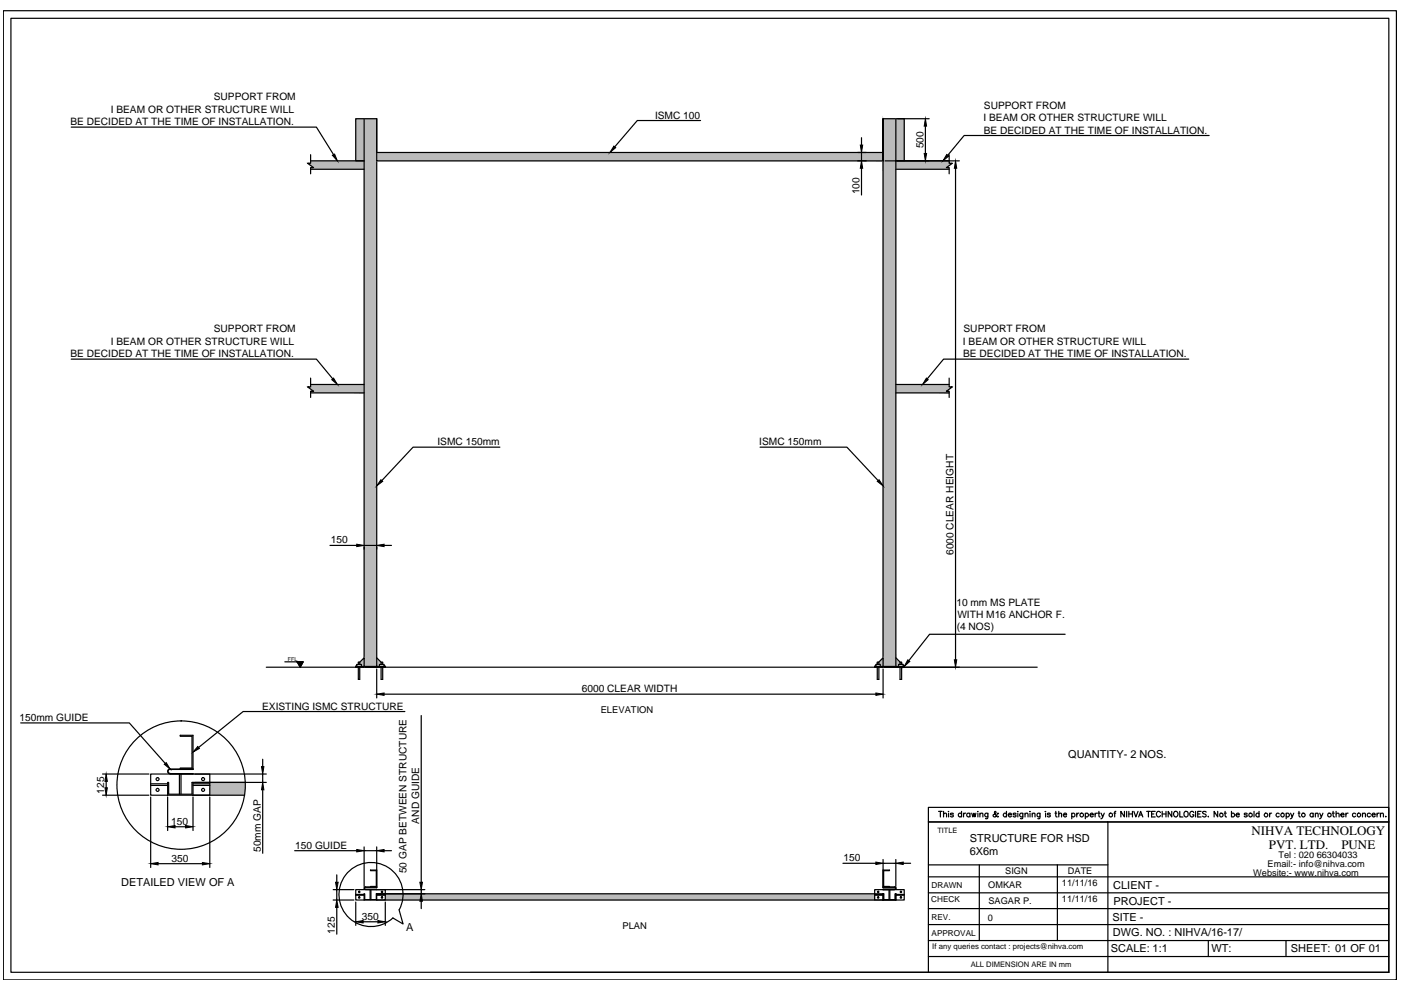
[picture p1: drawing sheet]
<svg xmlns="http://www.w3.org/2000/svg" width="297mm" height="210mm" viewBox="0 0 297 210" stroke-linecap="round" stroke-linejoin="round" font-family="sans-serif">
<!-- layer: 0 -->
<g fill="#bababa" stroke="#bababa" stroke-width=".21">
<path d="M79.9 139.5l.9 .9h-.9z"/>
<path d="M81.4 141l.3 .3h-.3z"/>
<path d="M189.9 139.5l.9 .9h-.9z"/>
<path d="M191.2 140.7l.1 .2z"/>
<path d="M191.5 141l.2 .3h-.2z"/>
<path d="M77.2 139.5v.9h-.9z"/>
<path d="M75.6 141v.3h-.2z"/>
<path d="M187.2 139.5v.9h-.9z"/>
<path d="M185.9 140.9l.1-.2z"/>
<path d="M185.4 141.3l.3-.3v.3z"/>
<path d="M77.2 25.2v116.1h2.7zM77.2 25.2h2.7v116.1z"/>
<path d="M65.9 34.1v.5h11.3zM65.9 34.1h11.3v.5z"/>
<path d="M65.2 34.6l1.3 .9h10.7zM65.2 34.6h12v.9z"/>
<path d="M65.9 35.5v.4h11.3zM65.9 35.5h11.3v.4z"/>
<path d="M65.9 81.5v.5h11.3zM65.9 81.5h11.3v.5z"/>
<path d="M65.2 82l1.3 1h10.7zM65.2 82h12v1z"/>
<path d="M65.9 83v.3h11.3zM65.9 83h11.3v.3z"/>
<path d="M75.4 25.2v8.9h1.8zM75.4 25.2h1.8v8.9z"/>
<path d="M79.9 140.4v.5h.9zM79.9 140.4h.9v.5z"/>
<path d="M79.9 140.9v.4h.6zM79.9 140.9h.6v.4z"/>
<path d="M79.9 32.3v1.8h107.3zM79.9 32.3h107.3v1.8z"/>
<path d="M187.2 25.2v8.9h2.7zM187.2 25.2h2.7v8.9z"/>
<path d="M187.2 34.1v107.2h2.7zM187.2 34.1h2.7v107.2z"/>
<path d="M189.9 81.5v.5h11.3zM189.9 81.5h11.3v.5z"/>
<path d="M189.9 82v1h10.7zM189.9 82h12l-1.3 1z"/>
<path d="M189.9 83v.3h11.3zM189.9 83h11.3v.3z"/>
<path d="M189.9 34.1v.5h11.3zM189.9 34.1h11.3v.5z"/>
<path d="M189.9 34.6v.9h10.7zM189.9 34.6h12l-1.3 .9z"/>
<path d="M189.9 35.5v.4h11.3zM189.9 35.5h11.3v.4z"/>
<path d="M189.9 140.4v.5h.9zM189.9 140.4h.9v.5z"/>
<path d="M189.9 140.9v.4h.6zM189.9 140.9h.6v.4z"/>
<path d="M189.9 25.2v8.9h1.8zM189.9 25.2h1.8v8.9z"/>
<path d="M81.7 189.5v1.3h103.7zM81.7 189.5h103.7v1.3z"/>
<path d="M76.3 140.4v.5h.9zM76.3 140.4h.9v.5z"/>
<path d="M76.6 140.9v.4h.6zM76.6 140.9h.6v.4z"/>
<path d="M186.3 140.4v.5h.9zM186.3 140.4h.9v.5z"/>
<path d="M186.6 140.9v.4h.6zM186.6 140.9h.6v.4z"/>
<path d="M44.5 165.9v1.3h7.5zM44.5 165.9h7.5v1.3z"/>
<path d="M44.5 167.2v1.4h7.3zM44.5 167.2h7.5l-.2 1.4z"/>
</g>
<g fill="none" stroke="#000" stroke-width=".25">
<path d="M.7 2.3h295.4v205.5h-295.4zM2.3 3.9h292.2v202.2h-292.2zM15.1 27h52l3.6 5.8M65.9 32.8v1.8h-.7l1.3 .9h-.6v1.4M65.9 35.9h11.3M77.2 25.2v116.3h2.7v-116.3M77.2 25.2h-1.8v8.9h1.8h-11.3M77.2 25.2h2.7M79.9 25.2v8.9h107.3v-8.9v116.3h2.7v-116.3M79.9 32.3h107.3M148.5 25.6h-13.4l-4.8 5.5M181.8 34.1h1.9"/>
<path d="M182.7 29.2v1.6M182.7 32.3v1.8M182.7 35.7v5.6M187.2 25.2h2.7M187.6 34.1h15.8M189.9 25.2h1.8v8.9h-1.8M189.9 35.9h11.3M190.3 25.2h6.7M196.2 26.7v5.8M201.2 32.8v1.8h.7l-1.3 .9h.6v1.4M202.6 35.7v104.2M256.4 28.7h-52l-3.5 4.2"/>
<path d="M15.1 76.1h52l3.5 4.2M252 76.1h-51.9l-3.5 4.2M65.9 80.2v1.8h-.7l1.3 1h-.6v1.3M65.9 81.5h11.3M65.9 83.3h11.3M106 94.8h-18.4l-6.6 7.1M161.1 94.8h18.5l6.6 7.1M189.9 81.5h11.3M189.9 83.3h11.3M201.2 80.2v1.8h.7l-1.3 1h.6v1.3M70 115.6h5.6M77.2 115.6h2.7"/>
<path d="M79.9 116v.4M81.4 115.6h1.6M79.9 139.5l.9 .9M189.9 139.5l1 .9M225.8 134.5h-28.7l-4.4 5.6M4.4 153.3h23l7.6 8.6M56.5 141.5h163.4M60.4 140.3h3.9l-.6 1.2-.7-1.2M75.4 141.3h6.3M75.4 141.3v.2M75.6 141.3v-.4h.7v-.5h-.3v.5h.6v.4M75.6 141l-.2 .3"/>
<path d="M76 141.3v2.7h.3v-2.7M76.3 140.4l.9-.9v1.8M79.9 141.8v6.2M80.5 141.3v-.4h.6v-.5h-.3v.5h.6v.4M80.8 141.3v2.7h.3v-2.7M81.4 147.2h104.3M81.4 141l.3 .3M81.7 141.3v.2M85.8 150.9h-34.3l-9.4 7.6M89.3 151.7v35.4M185.4 141.3h6.3M185.4 141.3v.2"/>
<path d="M185.7 141.3v-.4h.6v-.5h-.3v.5h.6v.4M185.7 141l-.3 .3M186 141.3v2.7h.3v-2.7M186 140.7l-.1 .2M186.3 140.4l.9-.9v1.8M187.2 141.8v6.2M190.5 141.3v-.4h.7v-.5h-.4v.5h.7v.4M190.8 141.3v2.7h.4v-2.7M191.2 140.7l.1 .2M191.5 141l.2 .3M191.7 141.3v.2M21.7 164.1h9.9"/>
<path d="M21.7 168.6h9.9M22.5 165.7v1.3M31.9 166.2h3.6M31.9 166.5h3.6M31.9 169v14.9M35.5 168.6h16.3M35.5 169v7.1M36.1 164h4.8l-4.8 .1M36.1 163.1h4.8M36.1 163a.53 .53 0 0 0-.6 .5 .53 .53 0 0 0 .6 .6M36.1 163.1a.44 .44 0 0 0-.5 .4 .44 .44 0 0 0 .5 .5M37.1 175.3h2.3"/>
<path d="M38 164.1v4.3M38.2 163.1v-.3h2.5v-6.7h-2.5v-.2h2.7v7.2h-4.8M38.4 164.1v4.3M40.9 165.9v2.7h3.6v-4.5h-12.6v4.5h3.6M40.9 169v7.1M40.9 166.2h3.6M40.9 166.5h3.6M41.3 164.1h15.2M44.5 169v14.9M55.7 161v1.5M55.7 164.1v1.8M55.7 167.5v13.4"/>
<path d="M56.5 165.9h-15.8v2.5h-4.9v-2.5h-.3v2.7M77.2 179.6v8.3M79.9 179.6v8.6M199 172h.8M199.4 172v1.2M200.1 172.6l.2-.2 .3 .1 .1 .7M200.1 172v1.2M201.1 172.1h.1M201.1 172.5v.7M202.1 172.6l-.2-.2-.3 .1v.2l.4 .1 .1 .2-.2 .2-.4-.2M203.9 172.6a.38 .38 0 0 0-.6-.1 .38 .38 0 0 0 0 .6 .38 .38 0 0 0 .6-.1M203.9 172v1.2"/>
<path d="M204.3 172.4v.8M204.8 172.4l-.3 .1-.2 .2M205.6 172.6a.38 .38 0 0 0-.5-.1 .38 .38 0 0 0 0 .6 .38 .38 0 0 0 .5-.1M205.6 172.4v.8M206 172.4l.3 .8 .2-.8 .2 .8 .2-.8M207.2 172.1h.2zM207.3 172.5v.7M207.8 172.6l.3-.2 .3 .1v.7M207.8 172.4v.8M209.5 172.4l-.1 1.1-.5 .1M209.5 172.6a.38 .38 0 0 0-.6-.1 .38 .38 0 0 0 0 .6 .38 .38 0 0 0 .6-.1M211.7 172.5l-.1-.1a1.11 1.11 0 0 1-.8 .8l-.2-.3 .6-.6-.2-.3-.2 .2 .1 .3 .4 .5 .2 .2 .2-.1"/>
<path d="M213.4 172.6a.38 .38 0 0 0-.6-.1 .38 .38 0 0 0 0 .6 .38 .38 0 0 0 .6-.1M213.4 172v1.2M213.8 172.7h.6a.34 .34 0 0 0-.3-.3 .34 .34 0 0 0-.3 .3l.3 .5 .3-.2M215.4 172.6l-.2-.2-.3 .1v.2l.4 .1 .1 .2-.2 .2-.4-.2M215.8 172.1h.1M215.8 172.5v.7M216.9 172.4l-.1 1.1-.4 .1M216.9 172.6a.38 .38 0 0 0-.6-.1 .38 .38 0 0 0 0 .6 .38 .38 0 0 0 .6-.1M217.3 172.6l.3-.2 .3 .1 .1 .7M217.3 172.4v.8M218.3 172.1h.1M218.4 172.5v.7"/>
<path d="M218.8 172.6l.3-.2 .3 .1v.7M218.8 172.4v.8M220.5 172.4v1.1l-.5 .1M220.5 172.6a.36 .36 0 0 0-.5-.1 .36 .36 0 0 0 0 .6 .36 .36 0 0 0 .5-.1M221.6 172.1h.1zM221.7 172.5v.7M222.7 172.6l-.3-.2-.3 .1v.2l.4 .1 .2 .2-.3 .2-.3-.2M223.7 172.4h.4M223.8 172v1l.3 .2M224.5 172.6l.2-.2 .3 .1 .1 .7M224.5 172v1.2M225.5 172.7h.6a.34 .34 0 0 0-.3-.3 .34 .34 0 0 0-.3 .3l.2 .5 .4-.2"/>
<path d="M227.2 172.6a.38 .38 0 0 1 .6-.1 .38 .38 0 0 1 0 .6 .38 .38 0 0 1-.6-.1M227.2 172.4v1.2M228.3 172.4v.8M228.8 172.4l-.3 .1-.2 .2M230.1 172.6a.38 .38 0 0 1 .6-.1 .38 .38 0 0 1 0 .6 .38 .38 0 0 1-.6-.1M230.1 172.4v1.2M231.1 172.7h.7a.39 .39 0 0 0-.4-.3 .39 .39 0 0 0-.4 .4 .39 .39 0 0 0 .4 .4l.4-.2M232.2 172.4v.8M232.6 172.4l-.2 .1-.2 .2M232.8 172.4h.4M233 172v1l.2 .2M233.5 172.4l.3 .8 .3-.8"/>
<path d="M233.8 173.2l-.4 .4M234.9 174.3v31.8M236.2 172.4h.3M236.6 172l-.3 .2v1M238.4 172v1.2l-.8-1.2v1.2M238.9 172v1.2M239.3 172v1.2M239.3 172.6h.8M240.1 172v1.2M240.4 172l.4 1.2 .5-1.2M241.4 173.2l.4-1.2 .5 1.2M241.6 172.8h.5"/>
<path d="M243.1 172h.8M243.5 172v1.2M244.2 172.6h.4M244.9 172h-.7v1.2h.7M246 172.3a.44 .44 0 0 0-.5-.3 .44 .44 0 0 0-.3 .5v.2a.43 .43 0 0 0 .3 .5 .43 .43 0 0 0 .5-.3M246.4 172.6h.8M246.4 172v1.2M247.2 172v1.2M248.4 172v1.2l-.7-1.2v1.2M248.9 172.2l.2-.1a.55 .55 0 0 1 .7 .5 .55 .55 0 0 1-.7 .5l-.3-.4zM250.1 172v1.2h.7M251.2 172.1l.2-.1a.56 .56 0 0 1 .5 .7 .56 .56 0 0 1-.7 .4l-.2-.4z"/>
<path d="M253.1 172.3a.44 .44 0 0 0-.5-.3 .44 .44 0 0 0-.3 .5v.2a.43 .43 0 0 0 .4 .5 .43 .43 0 0 0 .4-.5h-.3M253.5 172v1.2M253.9 172.6h.5M254.7 172h-.8v1.2h.8M255.7 172.2l-.2-.2-.5 .2v.2l.7 .5-.2 .3-.5-.2M256.2 173.1h.1M258.2 172v1.2l-.8-1.2v1.2M259.6 172.4h.4M259.7 172v1l.3 .2M261.1 172.6a.38 .38 0 0 1 .6-.1 .38 .38 0 0 1 0 .6 .38 .38 0 0 1-.6-.1M261.1 172v1.2M262.1 172.7h.6a.34 .34 0 0 0-.3-.3 .34 .34 0 0 0-.3 .3l.3 .5 .3-.2"/>
<path d="M264.4 172.6l-.2-.2-.4 .1v.2l.5 .1 .1 .2-.2 .2-.4-.2M265.9 172v1.2M266.9 172.6a.38 .38 0 0 0-.5-.1 .38 .38 0 0 0 0 .6 .38 .38 0 0 0 .5-.1M266.9 172v1.2M269.2 172.4v.8M269.6 172.4l-.2 .1-.2 .2M271.2 172.6a.38 .38 0 0 0-.5-.1 .38 .38 0 0 0 0 .6 .38 .38 0 0 0 .5-.1M272.7 172.6a.38 .38 0 0 1 .6-.1 .38 .38 0 0 1 0 .6 .38 .38 0 0 1-.6-.1M272.7 172.4v1.2M273.6 172.4l.4 .8 .3-.8M274 173.2l-.4 .4M275.2 172.4h.4"/>
<path d="M275.4 172v1l.3 .2M278.4 172.6a.38 .38 0 0 0-.5-.1 .38 .38 0 0 0 0 .6 .38 .38 0 0 0 .5-.1M278.4 172.4v.8M278.9 172.6l.2-.2 .3 .1 .1 .7M278.9 172.4v.8M279.8 172.4l.3 .8 .4-.8M280.1 173.2l-.3 .4M282.5 172.4h.4M282.6 172v1l.3 .2M283.3 172.6l.3-.2 .2 .1 .1 .7M283.3 172v1.2M284.3 172.7h.7a.39 .39 0 0 0-.5-.3 .39 .39 0 0 0-.3 .4 .39 .39 0 0 0 .4 .4l.4-.2"/>
<path d="M285.4 172.4v.8M285.8 172.4l-.3 .1-.1 .2M287.4 172.6a.38 .38 0 0 0-.5-.1 .38 .38 0 0 0 0 .6 .38 .38 0 0 0 .5-.1M288.9 172.6l.3-.2 .2 .1 .1 .7M288.9 172.4v.8M290.6 172.6a.38 .38 0 0 0-.6-.1 .38 .38 0 0 0 0 .6 .38 .38 0 0 0 .6-.1M290.9 172.7h.7a.39 .39 0 0 0-.4-.3 .39 .39 0 0 0-.4 .4 .39 .39 0 0 0 .4 .4l.4-.2M292 172.4v.8M292.4 172.4l-.3 .1-.1 .2M292.7 172.6l.3-.2 .2 .1 .1 .7M292.7 172.4v.8M293.7 173.1h.2z"/>
<path d="M33.5 183.1h9.4M62.5 180.4h13.1M70.6 188.6h4.4M70.6 190.8h4.4M71.4 185.5v1.6M71.4 188.6v2.2M71.4 192.4v5.7M75.4 189.6h1.8M75.4 189.8h1.8M75.4 191.2v5M77 195.4h3.1M77.2 190.8v-1.3h.1v1.2h2.5v-1.2h107.6v1.2h2.4v-1.2h.1v1.3"/>
<path d="M77.2 180.4h2.7M77.2 190.8h112.7M77.5 188.5l2.4 .1M77.5 188.1h2.4M77.5 188.6h12.6M77.5 188l-.3 .3 .3 .3M77.5 188.1l-.3 .2 .3 .2M78.5 188.6v2.1M78.6 188.6v2.1M79.9 184.5h-1.3v.1h1.2v3.3h-1.2v.2M79.9 189.5v1.3h1.8v-2.2h-6.3v2.2h1.8M79.9 189.6h1.8"/>
<path d="M79.9 189.8h1.8M81.4 180.4h1.6M81.7 191.2v5M84.6 192.9a6.8 6.8 0 0 0-5.4-10 6.8 6.8 0 0 0-7 9 6.8 6.8 0 0 0 11.1 2.7l2.2 1.3-.9-3M89.3 188.6v.9M89.3 191.1v1.5M178.7 183h7M185.4 189.6h1.8M185.4 189.8h1.8M187.2 184.5h1.4v.1h-1.2v3.3h1.2v.2M187.2 188.1h2.5l.2 .2-.2 .2M187.2 189.5v1.3h-1.8v-2.2h6.3v2.2h-1.8"/>
<path d="M187.2 182.2v6M187.2 188.1h2.5M187.2 188.6h2.5M187.2 183h2.7M188.5 188.6v2.1M188.7 188.6v2.1M189.7 188.5l-2.5 .1M189.7 188l.3 .3-.3 .3M189.9 182.2v5.7M189.9 189.6h1.8M189.9 189.8h1.8M191.5 183h1.6"/>
<path d="M196.8 196h97.7M196.8 192.6h97.7M196.8 189.3h97.7M196.8 185.9h97.7M196.8 183.4h38.1M196.8 199.4h97.7M207.6 183.4v16M224.2 183.4v16M256.2 199.4v3.4M272.7 199.4v3.4M112.5 206.1h182M196.8 206.1v-31.8h97.7h-97.7v-3.1h97.7v34.9"/>
<path d="M196.8 202.8h97.7"/>
<circle cx="33.4" cy="167.5" r=".32"/>
<circle cx="33.4" cy="165.2" r=".32"/>
<circle cx="38.4" cy="166.5" r="13.6"/>
<circle cx="43.1" cy="167.5" r=".32"/>
<circle cx="43.1" cy="165.2" r=".32"/>
<circle cx="229.3" cy="172.8" r=".39"/>
<circle cx="235.5" cy="172.8" r=".4"/>
<circle cx="258.9" cy="172.8" r=".39"/>
<circle cx="265.1" cy="172.8" r=".4"/>
<circle cx="268.4" cy="172.8" r=".39"/>
<circle cx="271.9" cy="172.8" r=".39"/>
<circle cx="276.3" cy="172.8" r=".39"/>
<circle cx="281.9" cy="172.8" r=".4"/>
<circle cx="288.1" cy="172.8" r=".39"/>
<circle cx="76.2" cy="189.1" r=".15"/>
<circle cx="76.2" cy="190.3" r=".15"/>
<circle cx="81" cy="189.1" r=".15"/>
<circle cx="81" cy="190.3" r=".15"/>
<circle cx="186.2" cy="189.1" r=".15"/>
<circle cx="186.2" cy="190.3" r=".15"/>
<circle cx="191" cy="189.1" r=".15"/>
<circle cx="191" cy="190.3" r=".15"/>
</g>
<g fill="#000" stroke="#000" stroke-width=".21">
<path d="M70.5 32.9l.4-.2 .6 1.4zM130.2 31l.3 .3-1.2 1zM182.4 30.8h.5l-.2 1.5zM182.7 34.1l.2 1.6h-.5zM196.2 25.2l.3 1.5h-.6zM195.9 32.5h.6l-.3 1.6zM200.7 32.8l.5 .3-1.3 1zM202.6 34.1l.2 1.6h-.5zM70.3 80.5l.4-.3 .8 1.3zM196.4 80.2l.4 .3-1.2 1zM75.6 115.4l1.6 .2-1.6 .3zM80.8 101.7l.3 .4-1.2 .9z"/>
<path d="M79.9 115.6l1.5-.2v.5zM186 102.1l.4-.4 .8 1.3zM202.3 139.9h.5l-.2 1.6zM41.9 158.3l.4 .4-1.4 .8zM63 140.3h1.3l-.6 1.2zM79.9 147.2l1.5-.3v.5zM185.7 146.9l1.5 .3-1.5 .2zM192.5 139.9l.4 .3-1.2 1.1zM22.5 164.1l.3 1.6h-.5zM22.3 167h.5l-.3 1.6zM34.8 162l.4-.3 .9 1.4zM35.5 175.3l1.6-.3v.5z"/>
<path d="M39.4 175l1.5 .3-1.5 .2zM55.4 162.5h.6l-.3 1.6zM55.7 165.9l.3 1.6h-.6zM31.9 183.1l1.6-.2v.5zM42.9 182.9l1.6 .2-1.6 .3zM71.1 187.1h.6l-.3 1.5zM71.4 190.8l.3 1.6h-.6zM75.6 180.1l1.6 .3-1.6 .2zM75.4 195.4l1.6-.2v.5zM80.1 195.2l1.6 .2-1.6 .3zM79.9 180.4l1.5-.3v.5zM89.3 189.5l.3 1.6h-.6z"/>
<path d="M89 187.1h.6l-.3 1.5zM185.7 182.8l1.5 .2-1.5 .3zM189.9 183l1.6-.2v.5z"/>
</g>
<g font-size="2.8">
<text x="265.3" y="177.1">NIHVA TECHNOLOGY</text>
<text x="269" y="180">PVT. LTD.</text>
<text x="284.4" y="180">PUNE</text>
</g>
<g font-size="2.3">
<text x="226.5" y="160.8">QUANTITY- 2 NOS.</text>
<text x="205.6" y="178.5">STRUCTURE FOR HSD</text>
<text x="205.6" y="181.4">6X6m</text>
<text x="25.7" y="187.8">DETAILED VIEW OF A</text>
<text x="236" y="188.5">CLIENT -</text>
<text x="236.1" y="191.8">PROJECT -</text>
<text x="86.1" y="197.4">A</text>
<text x="235.9" y="195.2">SITE -</text>
<text x="235.5" y="201.9">SCALE: 1:1</text>
<text x="236" y="198.5">DWG. NO. : NIHVA/16-17/</text>
<text x="256.9" y="201.9">WT:</text>
<text x="273.7" y="201.9">SHEET: 01 OF 01</text>
</g>
<g font-size="2.2">
<text x="23.5" y="23.9">I BEAM OR OTHER STRUCTURE WILL</text>
<text x="45.3" y="21.2">SUPPORT FROM</text>
<text x="208.6" y="23.1">SUPPORT FROM</text>
<text x="14.9" y="26.5">BE DECIDED AT THE TIME OF INSTALLATION.</text>
<text x="138.9" y="25.1">ISMC 100</text>
<text x="208.5" y="25.7">I BEAM OR OTHER STRUCTURE WILL</text>
<text x="208.6" y="28.3">BE DECIDED AT THE TIME OF INSTALLATION.</text>
<text x="195.8" y="31.4" transform="rotate(-90 195.8 31.4)">500</text>
<text x="182.2" y="41.2" transform="rotate(-90 182.2 41.2)">100</text>
<text x="45.3" y="70.5">SUPPORT FROM</text>
<text x="204.3" y="70.5">SUPPORT FROM</text>
<text x="14.9" y="75.7">BE DECIDED AT THE TIME OF INSTALLATION.</text>
<text x="23.5" y="73.1">I BEAM OR OTHER STRUCTURE WILL</text>
<text x="204.2" y="73.1">I BEAM OR OTHER STRUCTURE WILL</text>
<text x="204.2" y="75.7">BE DECIDED AT THE TIME OF INSTALLATION.</text>
<text x="92.7" y="94.4">ISMC 150mm</text>
<text x="161" y="94.4">ISMC 150mm</text>
<text x="70.1" y="115.2">150</text>
<text x="202.2" y="117.7" transform="rotate(-90 202.2 117.7)">6000 CLEAR HEIGHT</text>
<text x="202.8" y="128.4">10 mm MS PLATE</text>
<text x="203" y="131">WITH M16 ANCHOR F.</text>
<text x="202.8" y="133.6">(4 NOS)</text>
<text x="123.3" y="146.8">6000 CLEAR WIDTH</text>
<text x="4.1" y="152.9">150mm GUIDE</text>
<text x="55.6" y="150.4">EXISTING ISMC STRUCTURE</text>
<text x="22.1" y="168.3" transform="rotate(-90 22.1 168.3)">125</text>
<text x="36.3" y="174.9">150</text>
<text x="62.6" y="179.9">150 GUIDE</text>
<text x="88.9" y="174.6" transform="rotate(-90 88.9 174.6)">AND GUIDE</text>
<text x="36.4" y="182.7">350</text>
<text x="55.3" y="180.6" transform="rotate(-90 55.3 180.6)">50mm GAP</text>
<text x="86.2" y="185.2" transform="rotate(-90 86.2 185.2)">50 GAP BETWEEN STRUCTURE</text>
<text x="178.8" y="182.6">150</text>
<text x="71" y="197.9" transform="rotate(-90 71 197.9)">125</text>
<text x="76.7" y="195">350</text>
</g>
<g font-size="2">
<text x="127.4" y="151.2">ELEVATION</text>
<text x="132" y="197">PLAN</text>
</g>
<g font-size="1.9">
<text x="213.1" y="185.4">SIGN</text>
<text x="226.4" y="185.4">DATE</text>
<text x="265.7" y="185.7">Website:- www.nihva.com</text>
<text x="268.8" y="183.8">Email:- info@nihva.com</text>
<text x="271" y="181.9">Tel : 020 66304033</text>
<text x="209.5" y="188.4">OMKAR</text>
<text x="209.6" y="191.8">SAGAR P.</text>
<text x="225.2" y="187.9">11/11/16</text>
<text x="225.2" y="191.3">11/11/16</text>
<text x="209.5" y="195.2">0</text>
</g>
<g font-size="1.7">
<text x="197.4" y="191.3">CHECK</text>
<text x="197.5" y="188.3">DRAWN</text>
<text x="197.5" y="195.1">REV.</text>
<text x="197.5" y="198.4">APPROVAL</text>
<text x="197.6" y="201.1">If any queries contact : projects@nihva.com</text>
</g>
<g font-size="1.6">
<text x="198.7" y="176.6">TITLE</text>
<text x="205.8" y="205">ALL DIMENSION ARE IN mm</text>
</g>
<text font-size="1.1" x="61" y="140.1">FFL</text>
</svg>
